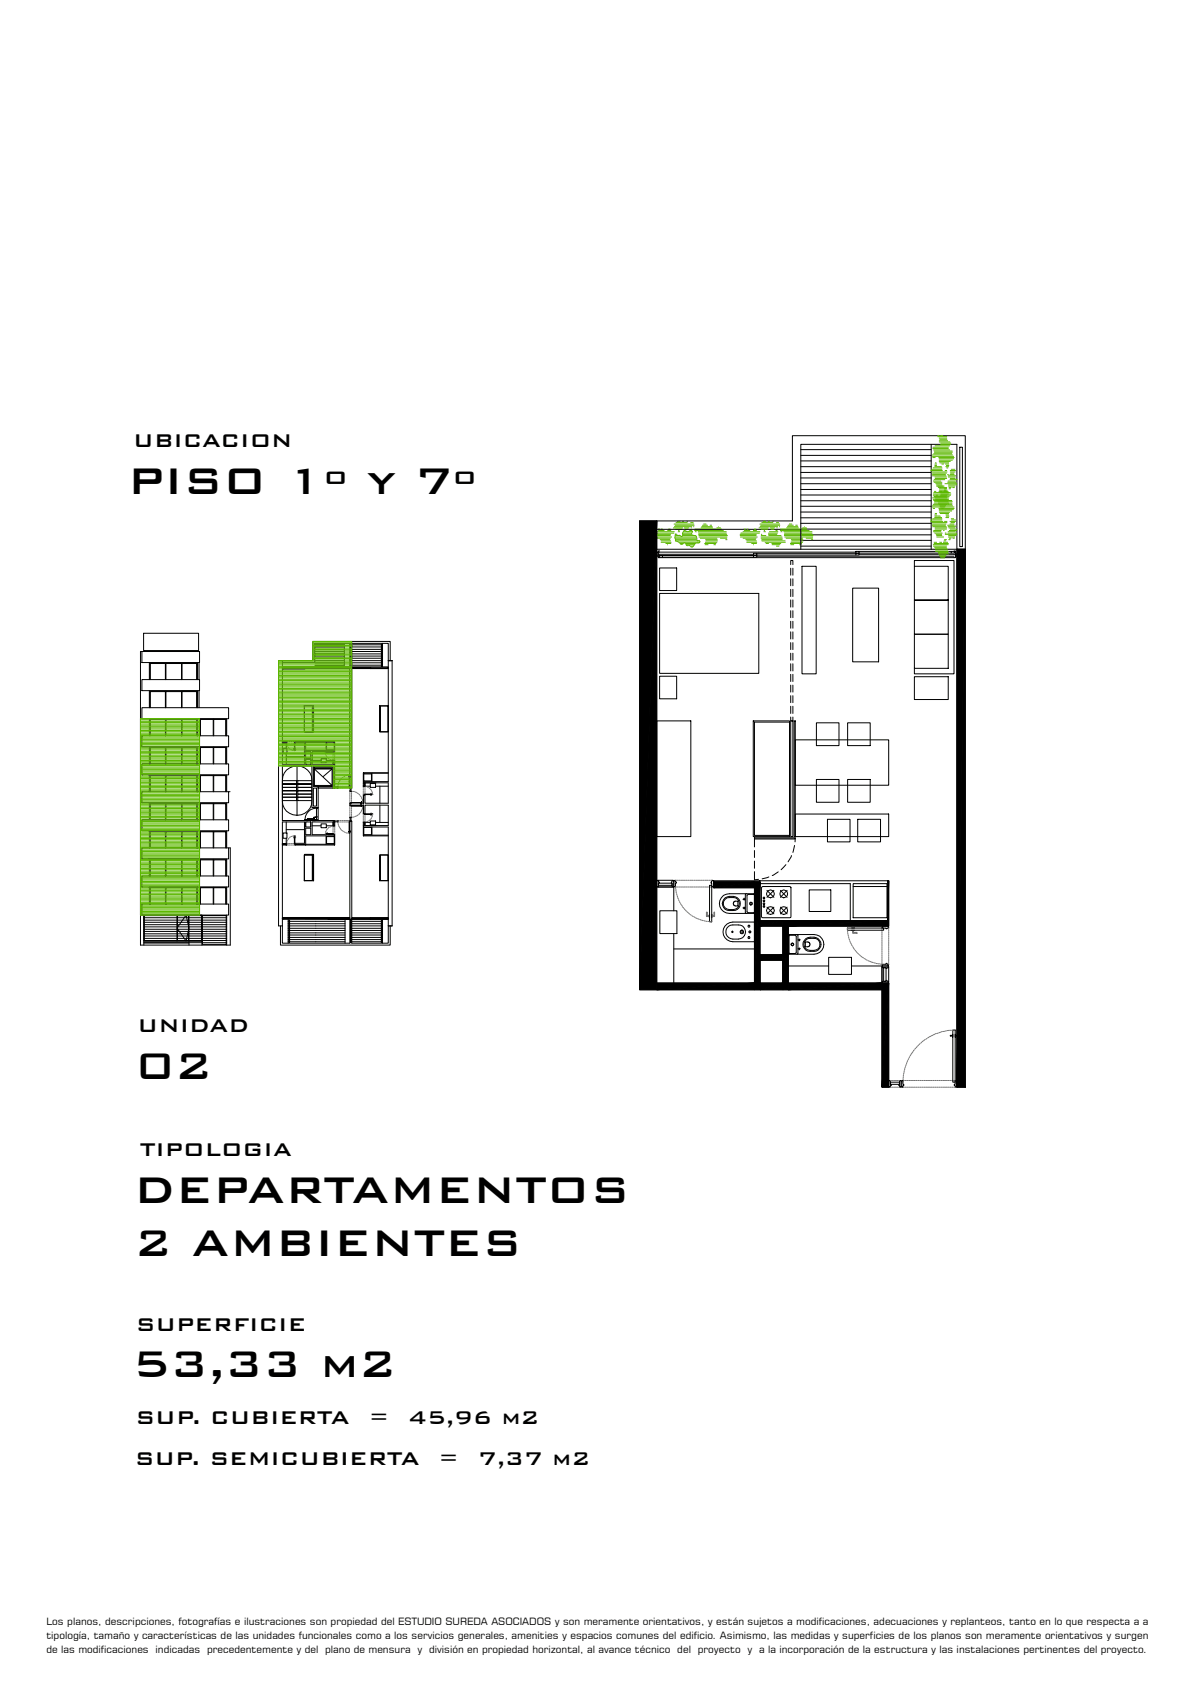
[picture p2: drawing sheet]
<svg xmlns="http://www.w3.org/2000/svg" width="210mm" height="297mm" viewBox="0 0 210 297" stroke-linecap="round" stroke-linejoin="round" font-family="sans-serif">
<g fill="none" stroke="#000" stroke-width=".18">
<path d="M141.2 79.3h23M164.2 78.4v18.5M169.2 78.9h.5v17.5h-.5zM115.8 91.9v81.5h17.2v-16.9h-7.2v-1h8.2v6.8h22.5v1h-17.5v10.1h17.7v18.3h-1.2v-17.2h-42.7v-82.6h26.9v-15.1h30.5v20.1h-1.5v-18.5h-27.5v14.9M115.8 97.4h.2v.7h-.2zM115.8 96.9h52.9M115.8 93.3h25.4M116 97.7h16.8M116 97.4h34.9M116 98.1h.3M116.2 98h.6v.3h-.6zM116.3 97.2h-.3v1.1h52.4v-1.1h-.2"/>
<path d="M116.8 98.3h16M116.8 98h16M132.8 98h.6v.3h-.6zM132.8 97.6h.6v.3h-.6zM133.4 97.9h17.5M133.4 97.6h17.5M133.4 98.1h34.8M139.4 99.6v-.8h.4v.8M141.2 80.3h23M141.2 81.3h23M141.2 82.3h23M141.2 83.3h23"/>
<path d="M141.2 84.3h23M141.2 85.3h23M141.2 86.3h23M141.2 87.3h23M141.2 88.3h23M141.2 89.3h23M141.2 90.3h23M141.2 91.3h23M141.2 92.3h23M141.2 93.3h23M141.2 94.3h23M141.2 95.3h23"/>
<path d="M141.2 96.3h23M141.2 93.3v3.6M141.4 99.9h2.5v18.9h-2.5zM150.9 97.6h.6v.3h-.6zM150.9 97.2h.6v.3h-.6zM151.5 97.5h16.2M151.5 97.2h16.2M151.5 97.7h16.9M161.2 99.9v-1.1h7v20h-7v-.9M161.2 99.9v5.9h6v6h-6v-6h6v-5.9zM167.7 97.2h.6v.3h-.6zM168.2 97.4h.2"/>
<path d="M168.4 97.7h.3v.4h-.3zM168.7 96.9h1.5v94.8h-1.5zM25 114.9h10.2v1.9h-10.2zM25 119.8h10.2v2h-10.2zM25.3 114.9h-.5v51.8h15.8v-17.2h-.3M25.3 111.7h9.7v3h-9.7zM26.3 116.8v3M26.4 119.8v-2.9h8.4v2.9v-2.9h-2.8v2.9v-2.8h-2.7v2.8M29.2 116.9v2.9v-2.8h-2.7v2.8M32.1 119.8v-2.8h2.6v2.8M34.8 116.8v3M35.1 116.8v3"/>
<path d="M49.8 117.7l.1 .2zM49.8 116.5v18.3h3.9v-3.8h-1.7v-.2h1.9v1.5h5.1v.3M49.8 117.6h11.9M49.9 117.9h.1zM49.9 117.8h3.7M49.9 117.7h7.8M49.9 117.9h.1M49.9 117.7v.2h11.7v-.2M50 117.9h3.6M53.6 117.8l.2 .1zM53.6 117.9h.2zM53.8 117.9h3.9"/>
<path d="M53.8 117.8h3.9M53.8 117.9h7.8M55.5 116.5h5.2M55.5 113.7h5.2M55.5 114.1h5.2M55.5 114.5h5.2M55.5 114.9h5.2M55.5 115.3h5.2M55.5 115.7h5.2M55.5 116.1h5.2M55.5 116.9h5.2M55.5 117.3h5.2"/>
<path d="M57.7 117.8l.1 .1zM57.7 117.7l.1 .1zM57.8 117.8h3.7M57.8 117.7h3.7M57.8 117.8h3.8M60.7 113.5v4.1M61.5 117.7l.1 .1zM61.5 117.6l.1 .1zM61.6 117.7h.1M61.6 117.8l.1 .1zM61.7 113.5h.3v4.1h-.3zM61.7 117.6h.3v21.4h-.3z"/>
<path d="M61.8 113.6h.1v3.9h-.1zM62 117.6h6.5M62 117.8l.1 .1zM62 116.5h5.1M62 113.7h5.1M62 114.1h5.1M62 114.5h5.1M62 114.9h5.1M62 115.3h5.1M62 115.7h5.1M62 116.1h5.1M62 116.9h5.1"/>
<path d="M62 117.3h5.1M62.1 117.9h3.1M62.1 117.8h.1M62.1 117.7v.2h6.3l-.1-.2M62.1 117.7l.2 .1zM62.2 117.8h3M62.2 117.7h3M65.2 117.8l.2 .1zM65.2 117.7l.2 .1zM65.4 117.8h3M65.4 117.8h2.9M67.2 113.6l.1 3.9z"/>
<path d="M67.2 116.5h.1M67.2 113.7h.1M67.2 114.1h.1M67.2 114.5h.1M67.2 114.9h.1M67.2 115.3h.1M67.2 115.7h.1M67.2 116.1h.1M67.2 116.9h.1M67.2 117.3h.1M67.4 113.5v4.1M68.3 117.8l.1 .1z"/>
<path d="M68.3 117.7h.1M68.3 117.9h.1M68.4 117.8l.1 .1zM68.5 116.5v-3h-13v3.3h-5.7M68.5 116.5v21.3h-4.4v.2M68.5 116.5h.6v46.8h-.6M68.8 116.5v-3.4h-13.6v3.4h-6.1v46.8h.7M116.3 100.2h3v3.9h-3zM116.3 119.3h3v3.9h-3zM116.3 104.6h17.5v14.1h-17.5zM139.4 100.2v1.2M139.4 102.1v1.2"/>
<path d="M139.4 103.9v1.3M139.4 105.8v1.3M139.4 107.7v1.2M139.4 109.6v1.2M139.4 111.4v1.3M139.4 113.3v1.3M139.4 115.2v1.2M139.4 117.1v1.2M139.4 118.9v1.3M139.8 100.2v1.2M139.8 102.1v1.2M139.8 103.9v1.3"/>
<path d="M139.8 105.8v1.3M139.8 107.7v1.2M139.8 109.6v1.2M139.8 111.4v1.3M139.8 113.3v1.3M139.8 115.2v1.2M139.8 117.1v1.2M139.8 118.9v1.3M150.3 103.7h4.6v13h-4.6zM161.2 111.8h6v6.1h-6zM161.2 119.3h6v4.1h-6zM25 124.8h15.3v1.9h-15.3z"/>
<path d="M25 129.8h15.3v1.9h-15.3zM25 134.7h15.3v2h-15.3zM25 139.6h15.3v2h-15.3zM26.3 121.8v3M26.3 126.7v3.1M26.3 131.7v3M26.3 136.7v2.9M26.4 124.8v-2.9h8.4v2.9v-2.9h-2.8v2.9v-2.8h-2.7v2.8M26.4 129.8v-3h8.4v3v-3h-2.8v3v-2.9h-2.7v2.9M26.4 134.7v-3h8.4v3v-3h-2.8v3v-2.9h-2.7v2.9M26.4 139.6v-2.9h8.4v2.9v-2.9h-2.8v2.9v-2.8h-2.7v2.8M29.2 121.9v2.9v-2.8h-2.7v2.8"/>
<path d="M29.2 126.8v3v-2.9h-2.7v2.9M29.2 131.7v3v-2.9h-2.7v2.9M29.2 136.7v2.9v-2.8h-2.7v2.8M32.1 124.8v-2.8h2.6v2.8M32.1 129.8v-2.9h2.6v2.9M32.1 134.7v-2.9h2.6v2.9M32.1 139.6v-2.8h2.6v2.8M34.8 121.8v3M34.8 126.7v3.1M34.8 131.7v3M34.8 136.7v2.9M35.1 121.8v3"/>
<path d="M35.2 126.7v3.1M35.2 131.7v3M35.2 136.7v2.9M37.6 129.8v-3h2.3v3M37.6 126.8h-2.3v3M37.6 126.9h-2.3v2.9M37.6 134.7v-3h2.3v3M37.6 131.7h-2.3v3M37.6 131.8h-2.3v2.9M37.6 139.6v-2.9h2.3v2.9M37.6 136.7h-2.3v2.9M37.6 136.8h-2.3v2.8"/>
<path d="M37.7 129.8v-2.9h2.1v2.9M37.7 134.7v-2.9h2.1v2.9M37.7 139.6v-2.8h2.1v2.8M40 126.7v3.1M40 131.7v3M40 136.7v2.9M40.3 139.6h.3M49.8 130.8h.1v.2zM49.8 131h.7v1M49.8 137.7v.6h2.5v.6h-2.5v-.6h2.5v-.6zM49.8 138.9h2.5v.5h-2.5v.6h2.5v-.6h-2.5zM49.9 130.9h.5z"/>
<path d="M49.9 131h.5M49.9 130.8h.5M49.9 132h.7v.8h-.7zM50.4 130.8h.1v.2zM50.5 130.8h.1l-.1 .2zM50.5 132.8v2M50.5 133.5h3.2M51.9 130.9l.1 1.5zM51.9 130.8h.1v.2zM52 130.8h1.9zM52.3 135.1a2.46 2.46 0 0 0-2.5 2.5M52.3 137.7h.2"/>
<path d="M52.4 135.1v2.6M52.5 137.7h2.5v.6h-2.5v.6h2.5v-.6h-2.5zM52.5 138.9h2.5v.5h-2.5v.6h2.5v-.6h-2.5zM52.5 135.1a2.53 2.53 0 0 1 2.5 2.5M53.6 124.4h1.5v4.6h-1.5zM53.7 124.5h1.4v4.5h-1.4zM53.7 129.1h1.6zM53.9 132.6h.9v1.1h-.9zM53.9 133.9v.9M53.9 130.9h3.6v1.4M53.9 130.8h5.1M53.9 133.9h.9v.9h-.9z"/>
<path d="M54.8 133.9v.9M55 134.2h1.6M55.1 124.4l.1 4.6zM55.2 124.4l.1 4.6zM55.2 139h.6v3.2h-.6zM55.4 135.2h3.2v.2h-3.2zM55.4 135.6l3.1 2.9h-3.1v-2.9h3.1l.1 3v-3h-3.2v3l.7-.1M56.1 138.8h2.6M56.6 133.8h.9v.7h-.9zM57.4 132.6l1.4 .1zM57.5 134.2h1.2v.6M57.6 131h1.3"/>
<path d="M57.6 130.9h1.3v1.3h-1.3zM58.5 135.6l-1.5 1.3M58.7 138.7h-3.5v-3.6h3.5v3.9h-2.6v-.3v3.7h-1.1v-7.3h-5.2v9.6h9.2M58.7 132.6h.3zM58.7 134.1h.3zM58.7 134.7l.3 .1zM58.7 134.2h.3zM58.8 134.2l.1 .5zM59 132.6h-4v2.2h4v4.2M59 130.8v1.8zM59 138.7l.1 .3zM59 134.2v.5"/>
<path d="M59.1 138.8l.3 .1zM59.4 138.7l.1 .3zM59.5 138.7l.1 .3zM61.5 136.9h.1M61.5 136.9l.1 .1zM61.6 136.7v2.1zM61.6 136.9h.1zM61.6 138.7l.1 .3zM61.6 137v-.1v.1M61.7 139.5h.3zM61.7 139h.3zM61.7 139.4h.3z"/>
<path d="M61.7 136.9l.1 .2zM61.8 139l.1 .4zM64.1 138.6l.2 .1zM64.1 136.3v1.7zM64.1 138.1h.2zM64.1 138.6h.2zM64.1 138.1v.6M64.1 138h4.4v3.6h-4.2v-1.4h-.2M64.1 136.3h4.4M64.1 136.4h1.4v1.3h-1.4zM64.1 136.5h1.4M64.2 138.1l.1 .5z"/>
<path d="M64.3 138v.7M64.3 138.6h1M65.3 138.2h.9v.7h-.9zM66.2 138.6h2.3M66.9 124.5l.1 4.6zM67 138.6v3M67 124.5h1.5v4.6h-1.5zM67.1 124.5h1.3v4.5h-1.3zM68.5 136.4h-2.9v1.4M115.8 127.1h6v20.4h-6zM132.8 127.1h6.4v20.4h-6.4zM133 127.3h6.2v20h-6.2z"/>
<path d="M139.4 127.1h.4v20.4h-.4zM139.4 126.4v.7h.4M139.4 120.8v1.2M139.4 122.7v1.2M139.4 124.5v1.3M139.8 120.8v1.2M139.8 122.7v1.2M139.8 124.5v1.3M139.8 126.4v.7M140 127.1h.2v20.4h-.2zM140.2 130.5h16.5v8h-16.5zM143.9 127.5h4v4h-4z"/>
<path d="M143.9 137.5h4v4h-4zM149.4 127.5h4v4h-4zM149.4 137.5h4v4h-4zM25 149.5h15.3v2h-15.3zM25 154.5h15.3v1.9h-15.3zM25 159.4h15.3v2h-15.3zM25 144.6h15.3v1.9h-15.3zM26.3 141.6v3M26.3 146.5v3M26.3 151.5v3M26.3 156.4v3M26.4 154.5v-3h8.4v3v-3h-2.8v3v-2.9h-2.7v2.9"/>
<path d="M26.4 159.4v-2.9h8.4v2.9v-2.9h-2.8v2.9v-2.9h-2.7v2.9M26.4 144.6v-3h8.4v3v-3h-2.8v3v-2.9h-2.7v2.9M26.4 149.5v-2.9h8.4v2.9v-2.9h-2.8v2.9v-2.8h-2.7v2.8M29.2 151.5v3v-2.9h-2.7v2.9M29.2 156.5v2.9v-2.9h-2.7v2.9M29.2 141.6v3v-2.9h-2.7v2.9M29.2 146.6v2.9v-2.8h-2.7v2.8M32.1 154.5v-2.9h2.6v2.9M32.1 159.4v-2.9h2.6v2.9M32.1 144.6v-2.9h2.6v2.9M32.1 149.5v-2.8h2.6v2.8M34.8 141.6v3"/>
<path d="M34.8 146.5v3M34.8 151.5v3M34.8 156.4v3M35.2 141.6v3M35.2 146.5v3M35.2 151.5v3M35.2 156.4v3M37.6 154.5v-3h2.3v3M37.6 151.5h-2.3v3M37.6 151.6h-2.3v2.9M37.6 159.4v-2.9h2.3v2.9M37.6 156.5h-2.3v2.9"/>
<path d="M37.6 144.6v-3h2.3v3M37.6 141.6h-2.3v3M37.6 141.7h-2.3v2.9M37.6 149.5v-2.9h2.3v2.9M37.6 146.6h-2.3v2.9M37.6 146.7h-2.3v2.8M37.7 154.5v-2.9h2.1v2.9M37.7 159.4v-2.9h2.1v2.9M37.7 144.6v-2.9h2.1v2.9M37.7 149.5v-2.8h2.1v2.8M40 141.6v3M40 146.5v3"/>
<path d="M40 151.5v3M40 156.4v3M49.8 148.8l.1 .2zM49.8 140h2.5v.6h-2.5zM49.8 140.6h2.5v.6h-2.5zM49.9 148.8l.5 .1zM49.9 148.8h.5M49.9 149h.5M49.9 146.9h.7v.9h-.7zM50.4 148.8l.1 .2zM50.5 148.8v.2zM50.5 144.9v2"/>
<path d="M50.5 146.3h3.2M50.5 147.8v1h-.7M51.9 147.4l.1 1.4zM52 148.8v.2zM52 148.9l1.9 .1zM52.3 141.2h.2M52.4 141.2v2.6M52.5 140h2.5v.6h-2.5zM52.5 140.6h2.5v.6h-2.5zM53.6 150.7h1.5v4.6h-1.5zM53.7 150.8h1.4v4.5h-1.4zM53.7 150.7h1.6z"/>
<path d="M53.8 144.5l2.1 .1zM53.9 144.9v.9M53.9 149h5.1M53.9 144.9h.9v.9h-.9zM53.9 146h.9v1.2h-.9zM54 144.6v.1h.3l-.3-.1M54.2 144.5v-.1h1.2v.1M54.8 144.9v.9M55 141.3a2.61 2.61 0 0 1-2.6 2.5 2.61 2.61 0 0 1-2.6-2.5M55 145.6h1.6M55.1 150.7l.1 4.6zM55.2 144.6h.4v.1h-.3z"/>
<path d="M55.2 150.7l.1 4.6zM55.3 144.1h.3h-.2l.1 .6zM55.6 144.1h.2zM55.8 142.5v2.1M55.8 144.6l.3 .1zM55.8 142.5h.3zM55.8 144l.1 .1zM55.9 142.5a2.1 2.1 0 0 0-2.1 2.1v-.1M56.1 142.5v2.1M56.6 145.3h.9v.7h-.9zM57.4 147l1.4 .1zM57.5 147.4v1.5h-3.6"/>
<path d="M57.6 148.8h1.3M57.6 147.5h1.3v1.4h-1.3zM58.7 144.9v.7h-1.2M58.7 147.1l.3 .1zM58.7 145.7h.3zM58.7 144.9l.3 .1zM58.7 145.5l.3 .1zM58.8 145l.1 .5zM59 147.2v1.8zM59 147.2v.2h-5.1v1.5h-1.9v-.2h1.7v-3.8h-3.9v18.4M59 144.7l.1 .2zM59 144.7v.8"/>
<path d="M59 144.9h-4v2.3h4M59.1 144.8l.3 .1zM59.4 144.7h.1v.2zM59.5 144.7h.1v.2zM61.5 146.7h.1M61.5 146.6l.1 .2zM61.6 144.9v2zM61.6 144.7h.1v.2zM61.6 146.7h.1zM61.6 146.6v.2v-.2M61.7 142l.3 .1zM61.7 144.1l.3 .1z"/>
<path d="M61.7 144.6l.3 .1zM61.7 144.2l.3 .1zM61.7 141.6h.3zM61.7 141.6v.4h2.4M61.7 144.8h.3v17.3h-.3zM61.7 146.6l.1 .1zM61.8 144.3l.1 .3zM61.9 142.1l2.1 .1zM61.9 141.5l2.1 .1zM63.6 141.9l.2 .1zM63.6 141.7h.2h-.2M63.7 142.1h.1h-.1"/>
<path d="M63.7 142.2h.1h-.1M63.7 141.6h.1h-.1M63.7 141.5h.1zM63.7 142l.1 .1zM63.7 142.2h.1M63.7 141.6l.1 .1zM63.7 141.4h.1M64.1 143.5h.2zM64.1 144.9l.2 .1zM64.1 145.6v1.8zM64.1 145.5l.2 .1zM64.1 145.1h.2z"/>
<path d="M64.1 142v1.5zM64.1 140.1l.2 .1zM64.1 140.2v1.4zM64.1 145v.5M64.1 143.5h.2v-1.5h4.2v3.6h-4.4M64.1 145.6v.2h4.4v17.5M64.1 140.2v1.4M64.1 142v1.5M64.1 147.4h4.4M64.1 145.9h1.4v1.4h-1.4zM64.1 147.2h1.4M64.2 145.1l.1 .4z"/>
<path d="M64.3 143.5h1.4v.1h-1.4zM64.3 140l1.4 .1zM64.3 145h1M64.3 145v.6M65.3 144.8h.9v.7h-.9zM65.6 145.8v1.5h2.9M66.2 145h2.3M66.9 150.7l.1 4.6zM67 142v3M67 150.7h1.5v4.6h-1.5zM67.1 150.8h1.3v4.5h-1.3zM115.8 155.3l.3-.1v.3h.1v.2h-.1v.7l-.3-.1z"/>
<path d="M115.8 156.4h3v4.2M116.1 155.7h2.4v.4h-2.4zM116.1 155.2h2.4M116.1 156.4h2.4M118.5 155.2l.3 .1-.1 1.1h-.2v-.7h-.1zM118.8 155.3l.3-.1v.3h.2v.2h-.2v.7l-.3-.1zM125.1 156.1h.4v6.5h-.4zM125.5 155.2l.3 .1v1l-.2 .1h-.1v-.7h-.2zM125.8 155.3h8.2v.2h-8.2zM127.6 157.9l1-.3h4.4v3.5h-4.4a1.75 1.75 0 0 1-1.7-1.2 1.75 1.75 0 0 1 .7-2zM127.8 158.6a1.73 1.73 0 0 1 2.5 .3 1.06 1.06 0 0 1-1 1.5 1.34 1.34 0 0 1-1.8-1.1l.1-.4zM127.8 158.3a1.65 1.65 0 0 1 2.7 1 1.19 1.19 0 0 1-1.2 1.3 1.51 1.51 0 0 1-1.9-.9 1.32 1.32 0 0 1 .4-1.4z"/>
<path d="M129.4 159l.7-.1v.9h-.5l-.2-.2-.1-.4zM130.1 159.8h.2M130.3 158.9h-.2M131 158.6h.4M131.1 158.5l.2 .1h-.2zM131.2 158.4v.3M131.2 159.9v.4M131.6 157.6l-.2 .2v3.1l.2 .2M132.2 159.2h.4v.3h-.4zM132.2 159.2h.3v.3h-.3zM133 157.9l-.1-.2h-1l-.2 .2v3l1.2 .1 .1-.2M133 147.7h7.2v.3h-7.2z"/>
<path d="M133 148v1.4M133 150v1.2M133 151.8v1.3M133 153.7v1.5l.7-.1M134 155.8h15.9v6.5M134 155.3h22.5M134.3 156.4h5.1v5.4h-5.1zM134.6 158.7h.2v.3h-.2zM134.6 159.7h.2v.2h-.2zM134.6 159.3h.2v.2h-.2zM134.6 158.2h.2v.3h-.2zM135.2 157l1.2 1.2"/>
<path d="M135.2 160l1.2 1.2M135.6 154.6l-1.2 .4M136.4 160l-1.2 1.2M136.4 157l-1.2 1.2M137.2 153.8l-1.1 .6M137.6 160l1.2 1.2M137.6 157l1.2 1.2M138.6 152.5l-.9 .9M138.8 157l-1.2 1.2M138.8 160l-1.2 1.2M139.5 150.9l-.6 1.1M140.1 149.1l-.3 1.2"/>
<path d="M140.2 143.6h16.5v3.9h-16.5zM140.2 147.7v.8M142.7 156.9h3.8v3.8h-3.8zM145.9 144.5h4v4h-4zM150.4 155.8h6v6h-6zM150.4 156.3h6M151.2 144.5h4v4h-4zM156.5 155.3h.2v8h-.2zM25.4 161.8h14.6M25.4 166.3h7.9M25.4 165.9h10.2M25.4 161.4v5.3"/>
<path d="M25.4 161.5h14.6M25.4 162.3h14.6M25.4 162.6h14.6M25.4 163.1h14.6M25.4 163.4h14.6M25.4 163.9h14.6M25.4 164.3h14.6M25.4 164.7h14.6M25.4 165.1h14.6M25.4 165.5h14.6M25.4 165.9h14.6M25.4 166.2h14.6"/>
<path d="M25.4 161.4h10.2v4.5h-10.2zM25.4 161.5h10.1v4.4h-10.1zM31.2 161.4v4.5M31.3 161.5h1.9v4.4h-1.9zM32.8 161.4l.5 2.3-.5 2.2-1.6-2.2zM33.3 161.4v5.3M35.6 161.4v5.3M35.7 161.5h4.2v5h-4.2zM40 161.4v5.3M49.4 163.3v3.4h19.4v-3.4M49.8 161.9l.1 .2zM49.9 161.8l.1 .1z"/>
<path d="M49.9 161.9h.1M49.9 162h3.9M49.9 162.1h7.9M50 161.9h3.8M50 161.8h3.8M50.8 163.3h.1M50.8 162.1v4.2M50.8 162.5h.1M50.8 162.9h.1M50.8 163.7h.1M50.8 164.1h.1M50.8 164.5h.1"/>
<path d="M50.8 164.9h.1M50.8 165.3h.1M50.8 165.7h.1M50.8 166.1h.1M50.9 162.3h.2v3.9h-.2zM51.1 163.3h9.7M51.1 162.5h9.7M51.1 162.9h9.7M51.1 163.7h9.7M51.1 164.1h9.7M51.1 164.5h9.7M51.1 164.9h9.7"/>
<path d="M51.1 165.3h9.7M51.1 165.7h9.7M51.1 166.1h9.7M53.8 161.9l.1 .1zM53.8 161.8l.1 .1zM53.9 162h3.9M53.9 161.9h3.9M53.9 161.9h7.7M57.8 161.9l.2 .1zM57.8 162l.2 .1zM57.9 162.1h.1M57.9 162.1h-8v-.3h11.7v.3"/>
<path d="M58 162.1h3.5h-3.5h3.4M58 162h3.5M58 162h3.6M60.8 162.1v4.2M61.4 162.1h.2zM61.5 162l.1 .1zM61.5 162.1h-3.5h3.5M61.6 161.9l.1 .1zM61.7 162.1v4.2h-11.9v-3M61.8 162.3h.1v3.9h-.1zM62 161.9l.1 .1zM62 163.3h5.2"/>
<path d="M62 162.5h5.2M62 162.9h5.2M62 163.7h5.2M62 164.1h5.2M62 164.5h5.2M62 164.9h5.2M62 165.3h5.2M62 165.7h5.2M62 166.1h5.2M62.1 161.9h3.1M62.1 162h.1M62.1 162h.2z"/>
<path d="M62.2 162h3M62.2 162h3h-2.9M65.2 162l.2 .1zM65.2 161.9h.2zM65.2 162h.2zM65.2 162.1h-3.1v-.3h6.3l-.1 .3M65.4 162h3M65.4 161.9h3M65.4 161.9h2.9M65.4 162.1h2.9M65.4 162h2.9M67.2 162.3l.1 3.9z"/>
<path d="M67.3 163.3h.1M67.3 162.5h.1M67.3 162.9h.1M67.3 163.7h.1M67.3 164.1h.1M67.3 164.5h.1M67.3 164.9h.1M67.3 165.3h.1M67.3 165.7h.1M67.3 166.1h.1M67.4 162.1v4.2M68.3 162.1h.1"/>
<path d="M68.3 161.9h.1zM68.4 161.9l.1 .1zM68.5 162.1h-6.5v4.2h6.5v-3M116.3 160.6h3v4h-3zM118.8 164.6v8.8M118.8 167.3h14.2M128.2 163.6a2.51 2.51 0 0 1 2.7-.3 1.28 1.28 0 0 1 .5 1.4 1.28 1.28 0 0 1-1.2 .9 1.76 1.76 0 0 1-2.2-.9v-.7zM130.6 164.1l.2-.1 .2 .1v.5h-.4zM130.6 164.2h.3v.3h-.3zM131 160.1h.4M131.1 160.1h.2zM131.9 163.2h.3v.2l-.2 .1-.1-.1z"/>
<path d="M133 162.6h-3.8a1.74 1.74 0 0 0-1.7 1.7 1.74 1.74 0 0 0 1.7 1.8h3.8M134 163.3h4v5.1h-4zM134 169.3v4.1M134 169.3h4v4.1h-4zM138 169.3v4.1M139 170.3h7.1M139.1 164.8h4.4a1.74 1.74 0 0 1 1.7 1.7 1.74 1.74 0 0 1-1.7 1.8h-4.4zM139.1 165.1l.1-.2 1.1 .1 .1 2.9-.2 .2h-1l-.1-.1M139.5 166.4l.2-.1 .2 .2-.2 .3-.2-.1zM140.5 164.8l.2 .2v3.1l-.2 .2M140.7 165.7h.4M140.7 167.3h.4"/>
<path d="M140.8 167.3l.1 .1zM140.8 165.7l.1 .1zM140.9 165.6v.3M140.9 167.1v.4M141.9 166.1h.1M142 166.1l.6 .1 .2 .2-.1 .4-.2 .2h-.5zM142 167h-.1M142.1 165.8a1.73 1.73 0 0 1 2.4 .3 1.06 1.06 0 0 1-1 1.5 1.34 1.34 0 0 1-1.8-1.1l.1-.4zM142.1 165.5a1.85 1.85 0 0 1 2.6 .7 1.39 1.39 0 0 1-1.9 1.6 1.23 1.23 0 0 1-1.2-.9 1.23 1.23 0 0 1 .5-1.4zM146.1 168.8h4v3h-4zM149.4 163.7h6.4v.3h-6.4zM150.1 170.3h5.4v3.1"/>
<path d="M155.5 170.1h.7v-.2h.2v.2h.3v.1l-.1 .1h-1zM155.5 173.1h.7v-.2h.2v.2h.3v.1l-.1 .2h-1zM155.5 170.4l1.1-.1 .1 .3h-.3v.2h-.2v-.2h-.7zM155.6 163.3h1l.1 .4h-.3v.1h-.2v-.1h-.7zM155.8 170.6h.4v2.5h-.4zM156.7 170.6v2.5M156.7 190.6l.3-.1v.7h.1v.2h-.1v.3l-.3-.1zM157 190.8h1.6v.4h-1.6zM158.6 190.5l.3 .1-.1 1.1h-.2v-.3h-.1v-.2h.1zM158.9 190.6l.3-.1v.7h.1v.2h-.1v.3l-.3-.1zM167.5 182.6h.4v.1zM167.9 182.4l.1 .5z"/>
<path d="M168 181.7h.4v9.1h-.4zM168.4 182.4v.5zM168.4 190.5l.3 .1v1l-.1 .1h-.2v-.3h-.2v-.2h.2zM168.4 182.6h.4v.1h-.4zM168.8 182.6h.1v.7h-.1z"/>
<circle cx="135.8" cy="157.6" r=".68"/>
<circle cx="138.2" cy="157.6" r=".7"/>
<circle cx="129.1" cy="164.3" r=".12"/>
<circle cx="132" cy="165.4" r=".17"/>
<circle cx="132.2" cy="164.3" r=".17"/>
<circle cx="135.8" cy="160.6" r=".67"/>
<circle cx="138.2" cy="160.6" r=".68"/>
<circle cx="139.7" cy="166.5" r=".25"/>
</g>
<g fill="none" stroke="#5cb800" stroke-width=".18">
<path d="M164.4 78.9h2.9M164.4 79.1h2.9M164.5 79.3h3M164.6 79.5h3.3M164.7 79.8h3.2M164.8 78.6h2.7M165.3 77h1.7M165.3 76.8h.3M165.5 77.3h1.5M165.5 77.7h1.6M165.5 77.9h2M165.6 77.5h1.4"/>
<path d="M165.8 76.8h.5M165.8 78.1h1.9M165.8 78.4h1.8M115.3 94.2h3M115.3 94.4h2.9M115.4 94h3.5M115.4 94.7h3M115.8 93.8h3.1M115.8 94.9h2.4M116 93.3h.3M116 93.6h1.1M116.3 95.2h1.9"/>
<path d="M116.5 93.3h.3M116.5 95.4h1.8M116.5 95.6h1.9M117.3 95.8h1M117.6 93.6h.7M117.6 96.1h.2M117.8 93.3h.4M118.7 93.1h1.7M118.8 92.4h3.6M118.8 92.9h3.2M119 92.6h3.4M119 94.7h3.8"/>
<path d="M119 94.9h3.9M119 93.3h1.3M119 94.2h.3M119 94.4h1M119.1 94.2l.4 .2a.46 .46 0 0 1 .6 .2l.3-.2-.1-.3 .3-.5 .7 .2 .4-.3h.2l.2 .2-.2 .6 .7 .1a.62 .62 0 0 1 .3 .8l.1 .2 .3-.1 .1 .4-.8 .1-.5 .7-.3-.1-.2-.2h-.5l-.3-.4-.2-.1-.4 .3h-.2a.89 .89 0 0 0-.8-.5 1.28 1.28 0 0 1-.1-1.3zM119.1 92.2h2.1M119.1 95.2h3.8M119.1 95.4h4.3M119.4 91.9h.5M119.5 93.8h.4M119.5 93.6h.3M119.7 95.6h3.7"/>
<path d="M119.9 95.8h.5M120.3 91.9h.3M120.3 94h1.7M120.3 94.2h1.6M120.4 94.4h2.2M120.5 93.8h1.6M120.6 93.1h.9M120.8 93.3h.6M120.9 95.8h1.7M120.9 96.1h1.5M121.1 91.9h.1M121.6 93.6h.4"/>
<path d="M121.7 92.2h.6M121.7 96.3h.6M121.8 93.1h.2M122.2 92.9h.2M122.4 93.6h5.2M122.5 93.3h4.7M122.5 93.8h.3M123 93.8h5.1M123.1 94.2h5.1M123.1 94h5M123.1 94.4h5.2M123.2 94.7h5"/>
<path d="M123.4 94.9h3M123.5 93.1h2.2M123.7 92.9h1.9M123.8 92.6h1M124 92.4h.5M124.2 95.8h2.1M124.2 96.1h.7M124.3 95.6h2.1M124.3 95.2h2.2M124.4 95.4h2.1M125.1 92.6h.4M125.8 96.1h.4"/>
<path d="M126.3 93.1h.8M126.7 92.9h.1M127 94.9h1.2M127.9 95.2h.3M130.4 94.2h3M130.4 94.4h3M130.5 94.7h3.1M130.6 94h3.3M130.9 93.8h3.1M130.9 94.9h2.5M131.1 93.3h.3M131.1 93.6h1.1"/>
<path d="M131.4 95.2h1.9M131.6 93.3h.4M131.6 95.4h1.8M131.6 95.6h1.9M132.5 95.8h.9M132.8 93.6h.6M132.8 96.1h.1M132.9 93.3h.4M133.8 93.1h1.7M133.9 92.4h3.6M133.9 92.9h3.3M134.1 92.6h3.4"/>
<path d="M134.1 94.7h3.8M134.1 94.9h3.9M134.2 93.3h1.2M134.2 94.2h.2M134.2 94.4h.9M134.2 92.2h2.1M134.2 95.2h3.8M134.2 95.4h4.3M134.5 91.9h.5M134.6 93.8h.4M134.7 93.6h.2M134.8 95.6h3.7"/>
<path d="M135 95.8h.6M135.4 91.9h.3M135.4 94h1.7M135.4 94.2h1.6M135.5 94.4h2.3M135.6 93.8h1.6M135.7 93.1h.9M135.9 93.3h.6M136 95.8h1.7M136.1 96.1h1.4M136.2 91.9h.2M136.7 93.6h.4"/>
<path d="M136.8 92.2h.5M136.8 96.3h.6M136.9 93.1h.2M137.3 92.9h.2M137.5 93.6h5.2M137.6 93.3h4.7M137.6 93.8h.3M138.1 93.8h5.1M138.2 94.2h5.1M138.2 94.4h5.2M138.3 94h4.9M138.3 94.7h5"/>
<path d="M138.5 94.9h3.1M138.6 93.1h2.2M138.8 92.9h1.9M138.9 92.6h1M139.1 92.4h.6M139.3 95.8h2.1M139.4 96.1h.6M139.4 95.6h2.2M139.4 95.2h2.2M139.5 95.4h2.1M140.3 92.6h.3M140.9 96.1h.4"/>
<path d="M141.4 93.1h.8M141.8 92.9h.1M142.1 94.9h1.2M143 95.2h.3M164 91.9h2.3M164 83h2.2M164.1 91.7h2M164.2 82.8h1.9M164.2 83.2h2.8M164.3 92.2h2.7M164.3 92.6h2.5M164.3 92.4h2.5"/>
<path d="M164.3 80.5h3.9M164.3 83.4h2.6M164.3 83.7h2.5M164.3 83.9h2.5M164.3 89.2h3.7M164.3 89.4h3.9M164.4 92.9h2.5M164.4 80.2h3.5M164.4 87.8h2.9M164.4 91.5h1.7M164.4 80.7h.5M164.5 96.1h2.7"/>
<path d="M164.5 82.5h1.6M164.5 87.3h3.1M164.5 88.1h2.8M164.5 88.9h3.4M164.5 89.7h.3M164.5 93.8h1.4M164.5 96.3h2.4M164.5 84.8h1.4M164.5 87.1h3.2M164.5 93.6h1.5M164.5 80h3.4M164.5 88.3h3.4"/>
<path d="M164.6 86.9h3M164.6 95.6h.6M164.6 95.8h2.7M164.6 84.6h2M164.6 85h1.5M164.6 87.6h2.8M164.7 86.7h.4M164.7 88.5h3.2M164.7 88.7h3.2M164.7 91.3h1.4M164.7 96.5h2.2M164.8 94h1.4"/>
<path d="M164.8 81.8h.4M164.8 82.1h.4M164.8 82.3h1.2M164.8 84.1h2.1M164.8 90.8h.4M164.8 91h1M164.8 93.1h2.2M164.8 93.3h2.1M164.8 84.4h2.2M164.8 90.6h.4M164.8 81.6h.3M164.8 96.8h2.2"/>
<path d="M164.9 97h2.2M164.9 97.2h2.4M164.9 85.3h1.2M165 94.2h1.1M165.1 94.4h1M165.1 85.5h1M165.1 85.7h1.4M165.1 94.7h1.3M165.4 86h1.6M165.4 97.5h1.8M165.4 97.7h1.9M165.4 80.7h2.9"/>
<path d="M165.5 86.7h1.7M165.5 89.7h2.8M165.5 80.9h2.7M165.5 81.2h2.4M165.5 81.4h2.1M165.5 89.9h2.6M165.5 90.1h2.4M165.5 97.9h1.4M165.6 86.2h1.4M165.6 86.4h1.4M165.6 90.3h1.9M165.6 95.6h.5"/>
<path d="M165.6 81.6h1.7M165.7 98.1h1M165.7 90.6h1.6M165.8 98.4h.8M166 81.8h.4M166.2 95.6h.9M166.3 93.6h.2M166.4 95.4h.4M166.5 91.9h.5M166.5 95.2h.4M166.5 85.3h2.2M166.6 94h.3"/>
<path d="M166.6 94.2h2.1M166.6 83h.4M166.6 81.8h.7M166.7 82.3h.6M166.7 90.8h.6M166.7 91.3h.6M166.8 91h.5M166.8 82.1h.5M166.8 82.5h.4M167 92.6h1.3M167 83.7h.3M167 94h1.7"/>
<path d="M167 85h1.6M167.1 92.9h1.4M167.1 93.8h1.4M167.1 83.9h1.5M167.1 84.8h1.4M167.1 84.1h1.3M167.2 94.4h1.4M167.2 94.7h1.2M167.2 85.5h1.5M167.2 85.7h1.2M167.2 93.1h1.2M167.2 95.2h.4"/>
<path d="M167.3 86h.4M167.3 86.2h.3M167.3 93.6h1.4M167.3 94.9h.4M167.4 91.9h1.1M167.4 92.4h.8M167.4 83.7h.9M167.4 84.6h1.4M167.5 93.3h1.3M167.5 83h1M167.5 83.2h.9M167.5 84.4h.9"/>
<path d="M167.5 83.4h.7M167.6 92.2h.8M167.6 82.8h.8M167.6 91.5h.6M167.7 91.7h.8M167.9 86h.4M167.9 94.9h.4M168.4 92.6h.2M49.1 116.6h12.9M49.1 116.8h12.9M49.1 117.1h12.9M49.1 117.3h12.9"/>
<path d="M49.1 117.5h12.9M49.1 117.7h12.9M49.1 117.9h12.9M49.1 118.2h12.9M49.1 118.4h12.9M49.1 118.7h12.9M49.1 118.9h12.9M49.1 119.1h12.9M49.1 119.3h12.9M49.1 119.5h12.9M49.1 119.8h12.9M49.1 116.5h6.1v-3.4h6.8v25.9h-3.3v-3.9h-9.6z"/>
<path d="M55.2 113.2h6.8M55.2 113.4h6.8M55.2 113.6h6.8M55.2 113.8h6.8M55.2 114h6.8M55.2 114.3h6.8M55.2 114.5h6.8M55.2 114.8h6.8M55.2 115h6.8M55.2 115.2h6.8M55.2 115.4h6.8M55.2 115.7h6.8"/>
<path d="M55.2 115.9h6.8M55.2 116.1h6.8M55.2 116.4h6.8M24.8 126.7h10.4v34.7h-10.4zM24.8 126.7h10.4M24.8 127h10.4M24.8 127.2h10.4M24.8 127.4h10.4M24.8 127.7h10.4M24.8 127.9h10.4M24.8 128.1h10.4M24.8 128.4h10.4"/>
<path d="M24.8 128.6h10.4M24.8 128.8h10.4M24.8 129h10.4M24.8 129.3h10.4M24.8 129.5h10.4M24.8 129.7h10.4M24.8 130h10.4M24.8 130.2h10.4M24.8 130.4h10.4M24.8 130.6h10.4M24.8 130.9h10.4M24.8 131.1h10.4"/>
<path d="M24.8 131.3h10.4M24.8 131.6h10.4M24.8 131.8h10.4M24.8 132h10.4M24.8 132.2h10.4M24.8 132.5h10.4M24.8 132.7h10.4M24.8 132.9h10.4M24.8 133.2h10.4M24.8 133.4h10.4M24.8 133.6h10.4M24.8 133.9h10.4"/>
<path d="M24.8 134.1h10.4M24.8 134.3h10.4M24.8 134.5h10.4M24.8 134.8h10.4M24.8 135h10.4M24.8 135.3h10.4M24.8 135.5h10.4M24.8 135.7h10.4M24.8 135.9h10.4M24.8 136.1h10.4M24.8 136.4h10.4M24.8 136.6h10.4"/>
<path d="M24.8 136.9h10.4M24.8 137.1h10.4M24.8 137.3h10.4M24.8 137.5h10.4M24.8 137.8h10.4M24.8 138h10.4M24.8 138.2h10.4M24.8 138.5h10.4M24.8 138.7h10.4M24.8 138.9h10.4M24.8 139.1h10.4M24.8 139.4h10.4"/>
<path d="M24.8 139.6h10.4M24.8 139.8h10.4M49.1 126.9h12.9M49.1 130.1h12.9M49.1 133.3h12.9M49.1 120h12.9M49.1 120.3h12.9M49.1 120.5h12.9M49.1 120.7h12.9M49.1 120.9h12.9M49.1 121.2h12.9M49.1 121.4h12.9"/>
<path d="M49.1 121.6h12.9M49.1 121.9h12.9M49.1 122.1h12.9M49.1 122.3h12.9M49.1 122.6h12.9M49.1 122.8h12.9M49.1 123h12.9M49.1 123.2h12.9M49.1 123.5h12.9M49.1 123.7h12.9M49.1 123.9h12.9M49.1 124.2h12.9"/>
<path d="M49.1 124.4h12.9M49.1 124.6h12.9M49.1 124.8h12.9M49.1 125.1h12.9M49.1 125.3h12.9M49.1 125.5h12.9M49.1 125.8h12.9M49.1 126h12.9M49.1 126.2h12.9M49.1 126.4h12.9M49.1 126.7h12.9M49.1 127.1h12.9"/>
<path d="M49.1 127.4h12.9M49.1 127.6h12.9M49.1 127.8h12.9M49.1 128.1h12.9M49.1 128.3h12.9M49.1 128.5h12.9M49.1 128.7h12.9M49.1 129h12.9M49.1 129.2h12.9M49.1 129.5h12.9M49.1 129.7h12.9M49.1 129.9h12.9"/>
<path d="M49.1 130.3h12.9M49.1 130.6h12.9M49.1 130.8h12.9M49.1 131.1h12.9M49.1 131.3h12.9M49.1 131.5h12.9M49.1 131.7h12.9M49.1 132h12.9M49.1 132.2h12.9M49.1 132.4h12.9M49.1 132.7h12.9M49.1 132.9h12.9"/>
<path d="M49.1 133.1h12.9M49.1 133.6h12.9M49.1 133.8h12.9M49.1 134h12.9M49.1 134.3h12.9M49.1 134.5h12.9M49.1 134.7h12.9M49.1 135h12.9M58.7 139h.3M58.7 136.6h3.3M58.7 135.2h3.3M58.7 135.4h3.3"/>
<path d="M58.7 135.6h3.3M58.7 135.8h3.3M58.7 136.1h3.3M58.7 136.3h3.3M58.7 136.8h3.3M58.7 137h3.3M58.7 137.2h3.3M58.7 137.5h3.3M58.7 137.7h3.3M58.7 137.9h3.3M58.7 138.2h3.3M58.7 138.4h3.3"/>
<path d="M58.7 138.6h3.3M58.7 138.9h3.3M24.8 140.1h10.4M24.8 140.3h10.4M24.8 140.5h10.4M24.8 140.8h10.4M24.8 141h10.4M24.8 141.2h10.4M24.8 141.4h10.4M24.8 141.6h10.4M24.8 141.9h10.4M24.8 142.1h10.4"/>
<path d="M24.8 142.4h10.4M24.8 142.6h10.4M24.8 142.8h10.4M24.8 143h10.4M24.8 143.3h10.4M24.8 143.5h10.4M24.8 143.7h10.4M24.8 144h10.4M24.8 144.2h10.4M24.8 144.4h10.4M24.8 144.7h10.4M24.8 144.9h10.4"/>
<path d="M24.8 145.1h10.4M24.8 145.3h10.4M24.8 145.6h10.4M24.8 145.8h10.4M24.8 146h10.4M24.8 146.3h10.4M24.8 146.5h10.4M24.8 146.7h10.4M24.8 146.9h10.4M24.8 147.2h10.4M24.8 147.4h10.4M24.8 147.7h10.4"/>
<path d="M24.8 147.9h10.4M24.8 148.1h10.4M24.8 148.3h10.4M24.8 148.5h10.4M24.8 148.8h10.4M24.8 149h10.4M24.8 149.2h10.4M24.8 149.5h10.4M24.8 149.7h10.4M24.8 149.9h10.4M24.8 150.2h10.4M24.8 150.4h10.4"/>
<path d="M24.8 150.6h10.4M24.8 150.8h10.4M24.8 151.1h10.4M24.8 151.3h10.4M24.8 151.6h10.4M24.8 151.8h10.4M24.8 152h10.4M24.8 152.2h10.4M24.8 152.4h10.4M24.8 152.7h10.4M24.8 152.9h10.4M24.8 153.2h10.4"/>
<path d="M24.8 153.4h10.4M24.8 153.6h10.4M24.8 153.8h10.4M24.8 154.1h10.4M24.8 154.3h10.4M24.8 154.5h10.4M24.8 154.8h10.4M24.8 155h10.4M24.8 155.2h10.4M24.8 155.4h10.4M24.8 155.7h10.4M24.8 155.9h10.4"/>
<path d="M24.8 156.1h10.4M24.8 156.4h10.4M24.8 156.6h10.4M24.8 156.8h10.4M24.8 157.1h10.4M24.8 157.3h10.4M24.8 157.5h10.4M24.8 157.7h10.4M24.8 158h10.4M24.8 158.2h10.4M24.8 158.4h10.4M24.8 158.7h10.4"/>
<path d="M24.8 158.9h10.4M24.8 159.1h10.4M24.8 159.3h10.4M24.8 159.6h10.4M24.8 159.8h10.4M24.8 160h10.4M24.8 160.3h10.4M24.8 160.5h10.4M24.8 160.7h10.4M24.8 161h10.4M24.8 161.2h10.4"/>
</g>
<g fill="none" stroke="#767676" stroke-width=".18">
<path d="M50.5 130.8h.3M50.6 131.4l.1 .2M50.8 131.7l.1 .3M50.8 131h-.3l.1 .3M50.9 130.8h.3M50.9 131h.3M51.1 132l.1 .2M51.3 130.8h.3M51.3 131h.3M51.4 132.2l.2 .1M51.7 131h.3M51.7 132.3l.3 .1"/>
<path d="M51.7 130.8h.3M51.8 132v.2zM51.8 132.2h.1M51.9 132.1v.1zM52 132.1v.1v-.1M52.1 132v.2zM52.1 132.2h.1M57.4 132.6v.3M57.4 133.1l.1 .2M57.5 132.7l.2 .1zM57.6 132.8h.1M57.6 132.5v.1z"/>
<path d="M57.6 132.8h.1zM57.6 132.5h.1zM57.6 133.4l.1 .2M57.7 132.6h-.2h.2M57.8 133.7l.2 .1M58.1 133.9l.2 .1M58.7 132.6v.3M58.7 133.1v.2M58.7 133.4v.3M58.7 133.8v.3l-.2-.1M59 132.6v.3M59 133.1v.2"/>
<path d="M59 133.4v.3M59 133.8v.3M59.1 138.7h.3M59.1 139h.3M59.6 139h.2M59.6 138.7h.2M59.6 138.5v.3M59.6 138.2v.2M59.8 137.8l-.1 .2M59.9 139h.3M59.9 138.7h.3M60 137.5l-.1 .2"/>
<path d="M60.2 137.2l-.1 .2M60.3 139h.2M60.3 138.7h.2M60.5 137l-.1 .2M60.7 139h.2M60.7 138.7h.2M60.9 136.8l-.2 .1M61 139h.3M61 138.7h.3M61.3 136.7l-.3 .1M61.4 139h.2M61.4 138.7h.2"/>
<path d="M61.6 136.7h-.2M61.7 139v.4M61.7 139.5v.2M61.7 139.9v.2M61.9 139.5l.2 .1M62 139v.4M62 139.5v.2M62 139.9v.2M62.3 139.6h.2M62.6 139.7h.3M62.9 139.8l.3 .2M64.1 138.7v.3"/>
<path d="M64.1 139.1v.3M64.1 139.5v.2M64.1 139.8v.3M64.3 139.1v.3M64.3 139.5v.2M64.3 139.8v.3M64.6 138.7h-.3v.3M64.7 138.8l.2 .1M65.1 138.9l.1 .2M65.3 139.2l.2 .2M65.3 139.9l.2 .1zM65.4 140h.1z"/>
<path d="M65.5 139.5l.2 .2M65.7 139.8v.3M50.5 149h.3M50.6 148.5l-.1 .3h.3M50.7 148.1l-.1 .2M50.9 147.8l-.1 .2M50.9 149h.3M50.9 148.8h.3M51.2 147.6l-.1 .1M51.3 149h.3M51.3 148.8h.3M51.6 147.4l-.2 .1"/>
<path d="M51.7 148.8h.3M51.7 149h.3M51.8 147.6v.1zM51.8 147.6h.1M51.9 147.5v.2zM52 147.7v-.2v.2M52 147.4h-.3M52 147.6h.1zM52.1 147.6v.1zM57.4 146.9v.2M57.5 146.5l-.1 .2M57.5 147.1l.2 .1z"/>
<path d="M57.6 146.9v.1zM57.6 147.2h.1M57.6 146.9h.1zM57.6 147.2h.1zM57.7 147h-.2h.2M57.7 146.2l-.1 .2M58 145.9l-.2 .2M58.3 145.8l-.2 .1M58.5 145.8l.2-.1v.3M58.7 146.1v.2M58.7 146.5v.2M58.7 146.9v.2"/>
<path d="M59 145.7v.3M59 146.1v.2M59 146.5v.2M59 146.9v.2M59.1 144.9h.3M59.1 144.7h.3M59.6 144.9v.2M59.6 144.7h.2M59.6 144.9h.2M59.6 145.2v.3M59.7 145.6l.1 .2M59.9 145.9l.1 .2"/>
<path d="M59.9 144.7h.3M59.9 144.9h.3M60.1 146.2l.1 .2M60.3 144.7h.2M60.3 144.9h.2M60.4 146.5l.1 .1M60.7 144.7h.2M60.7 144.9h.2M60.7 146.7l.2 .1M61 146.9h.3M61 144.7h.3M61 144.9h.3"/>
<path d="M61.4 146.9h.2M61.4 144.7h.2M61.4 144.9h.2M61.7 140.3v.2M61.7 140.6v.3M61.7 141v.2M61.7 141.4v.2M61.7 142.1v.2M61.7 142.4v.3M61.7 142.8v.2M61.7 143.2v.2M61.7 143.6v.2"/>
<path d="M61.7 143.9v.2M61.7 144.3v.3M62 140.3v.2M62 140.6v.3M62 141v.3M62 141.4v.2M62 142.1v.2M62 142.4v.3M62 142.8v.2M62 143.2v.2M62 143.6v.2M62 143.9v.2"/>
<path d="M62 144.3v.3M62.1 144.1h-.2M62.5 144l-.2 .1M62.9 143.9l-.3 .1M63.2 143.7l-.3 .1M63.2 140l.2 .2M63.4 143.4l-.2 .2M63.5 140.3l.2 .2M63.7 143.1l-.2 .2M63.7 140.6l.1 .2M63.8 142.8l-.1 .2M63.9 141v.2"/>
<path d="M63.9 141.4l.1 .2M63.9 142.5v.2M64 142.1l-.1 .2M64.1 143.5v.3M64.1 143.9v.3M64.1 144.3v.3M64.1 144.7v.2M64.3 143.5v.3M64.3 143.9v.3M64.3 144.3v.3M64.3 144.7v.2h.3M64.9 144.8l-.2 .1"/>
<path d="M65.2 144.6l-.1 .1M65.3 143.7h.2h-.2M65.3 143.4h.2h-.2M65.3 140.2l.2 .1zM65.4 143.6h.1h-.1M65.4 143.5h.1h-.1M65.4 140h.1h-.1M65.4 140.1h.1h-.1M65.4 143.6l.1 .1zM65.4 143.4l.1 .1zM65.4 140.1l.1 .1zM65.5 144.3l-.2 .2"/>
<path d="M65.7 143.9l-.2 .2M65.7 143.5v.3M119.1 155.2h.2M119.2 156.8v.3M119.2 157.2l.1 .3M119.3 156.4h-.2v.3M119.3 157.6v.2M119.3 155.2h.3M119.3 156.4h.3M119.4 157.9l.1 .3M119.5 158.3l.1 .2M119.6 158.7l.1 .2"/>
<path d="M119.7 155.2h.3M119.7 156.4h.3M119.8 159l.1 .2M120 159.3l.1 .3M120.1 155.2h.3M120.1 156.4h.3M120.2 159.6l.1 .3M120.4 160l.1 .1M120.5 155.2h.2M120.5 156.4h.2M120.9 155.2h.2M120.9 156.4h.2"/>
<path d="M121.2 155.2h.3M121.2 156.4h.3M121.6 155.2h.3M121.6 156.4h.3M122 155.2h.2M122 156.4h.2M122.3 155.2h.3M122.3 156.4h.3M122.7 155.2h.3M122.7 156.4h.3M123.1 155.2h.3M123.1 156.4h.3"/>
<path d="M123.5 155.2h.2M123.5 156.4h.2M123.9 155.2h.2M123.9 156.4h.2M124.2 155.2h.3M124.2 156.4h.3M124.6 155.2h.2M124.6 156.4h.2M125 155.2h.2M125 156.4h.2M125.3 156.4h.2M125.3 155.2h.2"/>
<path d="M120.6 160.2l.2 .2M120.9 160.5l.1 .2M121.1 160.8l.2 .2M121.4 161l.2 .2M121.7 161.3l.2 .1M122 161.5l.2 .1M122.3 161.7l.3 .1M122.6 161.9l.3 .1M123 162l.2 .1M123.4 162.1l.2 .2M123.7 162.3h.3M124.1 162.3l.2 .1"/>
<path d="M124.4 162.4l.3 .1M124.5 160.9h.2v.7h-.2zM124.7 161.5h.4v.1h-.4zM124.8 162.5h.3M125.1 161.2v.6zM125.2 162.5l.3 .1M125.5 161.2v.6zM125.5 161.5h.4v.1h-.4zM125.9 160.9h.1v.7h-.1zM149.4 163.7v.3M149.4 164.5l.1 .2M149.4 164.1v.2"/>
<path d="M149.5 164.8l.1 .3M149.6 165.2v.2M149.7 165.6l.1 .2M149.8 165.9l.1 .3M149.9 166.2l.2 .3M150.1 164l.6 .1zM150.1 163.6l.6 .1zM150.1 166.6l.1 .2M150.3 166.9l.2 .2M150.3 164.4h.8v.2h-.8zM150.3 163.1h.8v.2h-.8zM150.3 164.1h.2v.3h-.2z"/>
<path d="M150.3 163.3h.2v.3h-.2zM150.5 167.2l.2 .2M150.7 167.6l.2 .1M151 167.8l.1 .2M151.2 168.1l.2 .2M151.5 168.4l.2 .1M151.8 168.6l.2 .2M152.1 168.8l.2 .2M152.4 169l.2 .2M152.7 169.2l.2 .1M153 169.4l.3 .1M153.4 169.5l.2 .2"/>
<path d="M153.7 169.7l.3 .1M154.1 169.8h.2M154.5 169.9h.2M154.8 170h.3M155.5 163.7v.1M155.5 163.9v.3M155.5 164.3v.2M155.5 164.6v.3M155.5 165v.3M155.5 165.4v.3M155.5 165.8v.2M155.5 166.2v.2"/>
<path d="M155.5 166.5v.3M155.5 166.9v.2M155.5 167.3v.2M155.5 167.6v.3M155.5 168v.3M155.5 168.4v.3M155.5 168.8v.2M155.5 169.2v.2M155.5 169.5v.3M155.5 169.9v.2l-.3-.1M156.7 163.7v.1M156.7 163.9v.3"/>
<path d="M156.7 164.3v.2M156.7 164.6v.3M156.7 165v.3M156.7 165.4v.3M156.7 165.8v.2M156.7 166.2v.2M156.7 166.5v.3M156.7 166.9v.2M156.7 167.3v.2M156.7 167.6v.3M156.7 168v.3M156.7 168.4v.3"/>
<path d="M156.7 168.8v.2M156.7 169.2v.2M156.7 169.5v.3M156.7 169.9v.2M157 190.5h.2M157 191.7h.2M157.3 190.5h.2M157.3 191.7h.2M157.6 190.5h.3M157.6 191.7h.3M158 190.5h.3M158 191.7h.3"/>
<path d="M158.4 190.5h.2M158.4 191.7h.2M159.2 191.7h.2M159.2 190.3v.2h.2M159.2 190.6v.3M159.3 189.9l-.1 .3M159.3 189.5v.3M159.4 189.1l-.1 .3M159.4 188.8v.2M159.5 188.4v.3M159.6 191.7h.2M159.6 190.5h.2"/>
<path d="M159.6 188.1v.2M159.8 187.7l-.1 .3M159.9 187.4l-.1 .2M159.9 191.7h.2M159.9 190.5h.2M160 187l-.1 .2M160.2 186.7l-.1 .2M160.3 191.7h.2M160.3 190.5h.2M160.4 186.4l-.1 .2M160.6 186l-.2 .2M160.7 191.7h.2"/>
<path d="M160.7 190.5h.2M160.8 185.7l-.2 .2M161 185.4l-.2 .2M161 191.7h.3M161 190.5h.3M161.2 185.1l-.2 .2M161.4 191.7h.3M161.4 190.5h.3M161.5 184.8l-.2 .2M161.7 184.5l-.2 .2M161.8 191.7h.3M161.8 190.5h.3"/>
<path d="M162 184.3l-.2 .1M162.2 191.7h.2M162.2 190.5h.2M162.2 184l-.1 .2M162.5 183.8l-.2 .1M162.6 191.7h.2M162.6 190.5h.2M162.8 183.5l-.2 .2M162.9 191.7h.3M162.9 190.5h.3M163.1 183.3l-.2 .2M163.3 191.7h.2"/>
<path d="M163.3 190.5h.2M163.4 183.1l-.2 .2M163.7 190.5h.2M163.7 191.7h.2M163.7 182.9l-.2 .1M164 191.7h.3M164 190.5h.3M164.1 182.8h-.3M164.4 191.7h.3M164.4 182.6l-.2 .1M164.4 190.5h.3M164.8 182.4l-.3 .1"/>
<path d="M164.8 191.7h.3M164.8 190.5h.3M165.1 182.2l-.3 .1M165.2 191.7h.2M165.2 190.5h.2M165.4 182.2h-.2M165.5 191.7h.3M165.5 190.5h.3M165.8 182l-.2 .1M165.9 191.7h.3M165.9 190.5h.3M166.2 181.9l-.3 .1"/>
<path d="M166.3 191.7h.2M166.3 190.5h.2M166.5 181.9h-.2M166.7 191.7h.2M166.7 190.5h.2M166.9 181.8h-.2M167 191.7h.3M167 190.5h.3M167.3 181.7h-.3M167.4 181.7h.2M167.4 191.7h.3M167.4 190.5h.3"/>
<path d="M167.8 191.7h.2M167.8 190.5h.2M168 181.7h-.2M168.1 191.7h.3M168.1 190.5h.3M168.1 181.7h.3"/>
</g>
<path d="M53.7 132.4h.1M53.7 132.4v.8" fill="none" stroke="#000" stroke-width=".21"/>
<g fill="#000" stroke="#000" stroke-width=".18">
<path d="M125.8 156.5l7.2-1v1zM125.8 155.5h7.2l-7.2 1zM115.8 91.9v82.6h-3zM112.8 91.9h3l-3 82.6zM115.8 174.5l17.2-1.1v1.1zM115.8 173.4h17.2l-17.2 1.1zM134 155.5v19h-1zM133 155.5h1l-1 19zM134 163.3l4-1v1zM134 162.3h4l-4 1zM134 169.3l4-.9v.9zM134 168.4h4l-4 .9z"/>
<path d="M134 174.5l4-1.1v1.1zM134 173.4h4l-4 1.1zM139 162.3v12.2h-1zM138 162.3h1l-1 12.2zM139 174.5l16.5-1.1v1.1zM139 173.4h16.5l-16.5 1.1zM139 163.3l17.5-1v1zM139 162.3h17.5l-17.5 1zM156.7 155.3v8h-.2zM156.5 155.3h.2l-.2 8zM156.7 173.4v18.3h-1.2zM155.5 173.4h1.2l-1.2 18.3z"/>
<path d="M170.2 96.9v94.8h-1.5zM168.7 96.9h1.5l-1.5 94.8z"/>
</g>
<g font-size="8.7">
<text x="22.5" y="87.1">PISO 1º y 7º</text>
<text x="24" y="190.3">02</text>
<text x="23.6" y="212.1">DEPARTAMENTOS</text>
<text x="23.7" y="221.5">2 AMBIENTES</text>
<text x="23.3" y="242.9">53,33 m2</text>
</g>
<g font-size="4.3">
<text x="23.5" y="78.9">UBICACION</text>
<text x="24.3" y="182.1">UNIDAD</text>
<text x="24.7" y="203.9">TIPOLOGIA</text>
<text x="23.9" y="234.7">SUPERFICIE</text>
<text x="23.9" y="251.1">SUP. CUBIERTA</text>
<text x="65" y="251.1">=</text>
<text x="72" y="251.1">45,96 m2</text>
<text x="23.7" y="258.4">SUP. SEMICUBIERTA</text>
<text x="77.3" y="258.4">=</text>
<text x="84.3" y="258.4">7,37 m2</text>
</g>
<g font-size="1.8">
<text x="8.2" y="286.6">Los planos, descripciones, fotografías e ilustraciones son propiedad del ESTUDIO SUREDA ASOCIADOS y son meramente orientativos, y están sujetos a modificaciones, adecuaciones y replanteos, tanto en lo que respecta a a</text>
<text x="8.2" y="289.1">tipología, tamaño y características de las unidades funcionales como a los servicios generales, amenities y espacios comunes del edificio. Asimismo, las medidas y superficies de los planos son meramente orientativos y surgen</text>
<text x="8.2" y="291.6">de las modificaciones indicadas precedentemente y del plano de mensura y división en propiedad horizontal, al avance técnico del proyecto y a la incorporación de la estructura y las instalaciones pertinentes del proyecto.</text>
</g>
</svg>
